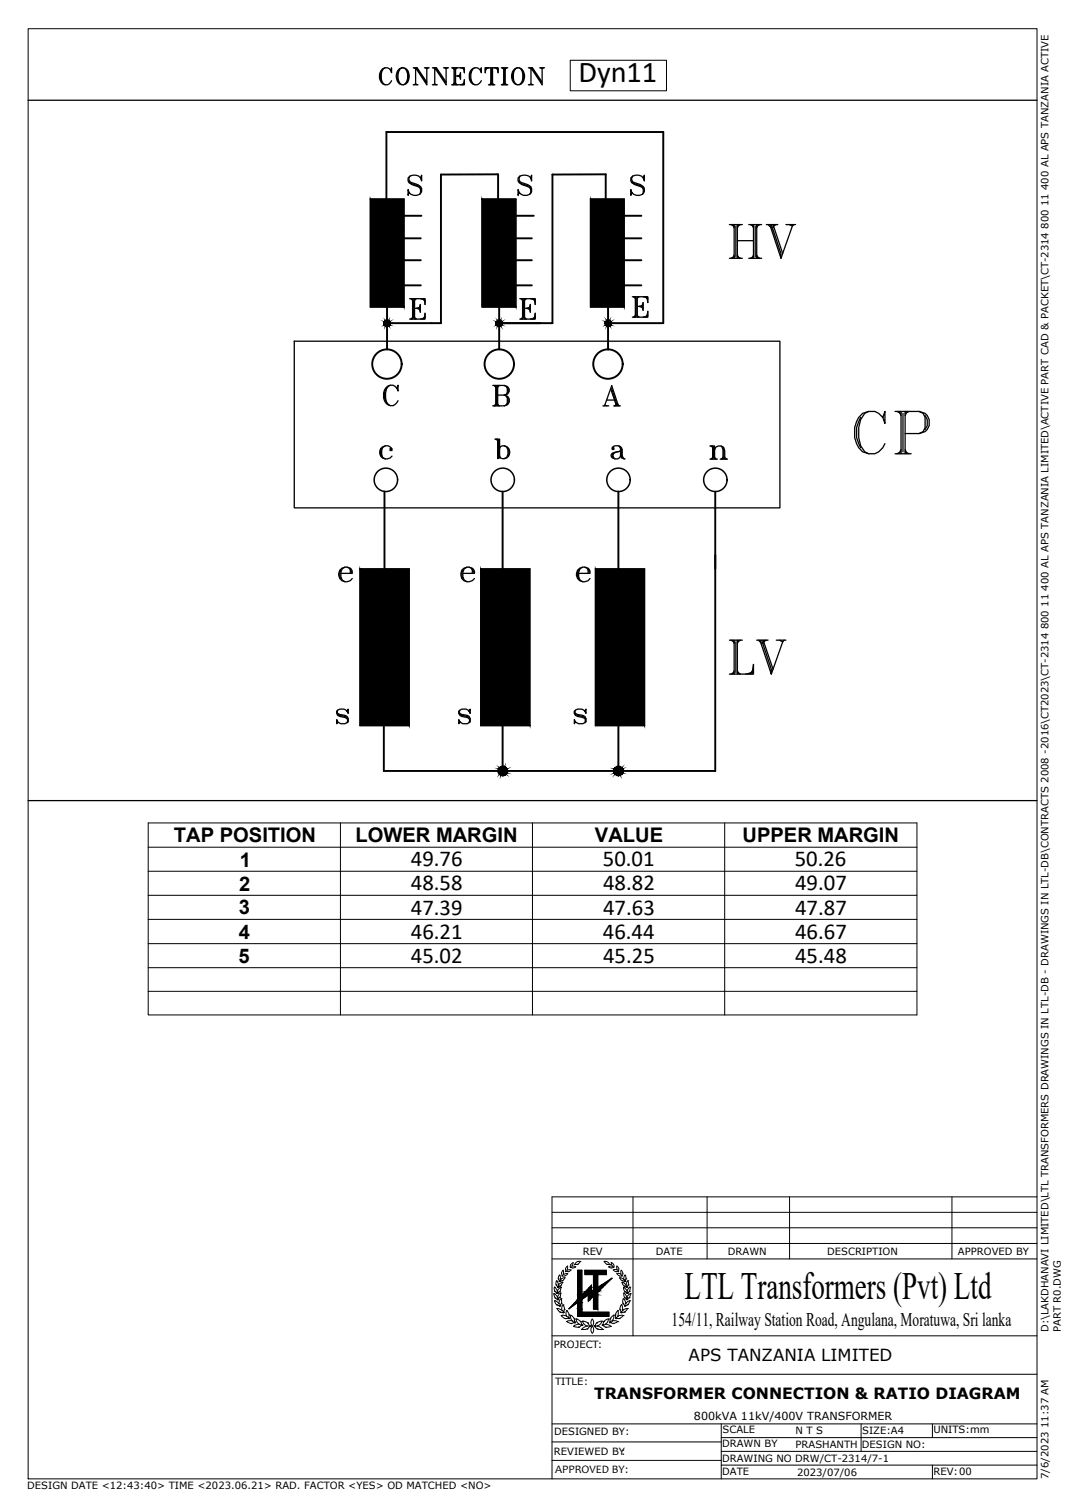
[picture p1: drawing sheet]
<svg xmlns="http://www.w3.org/2000/svg" width="210mm" height="297mm" viewBox="0 0 210 297" stroke-linecap="round" stroke-linejoin="round" font-family="sans-serif">
<!-- layer: Dim txt -->
<g fill="none" stroke="#000" stroke-width=".2">
<path d="M5.5 5.7h198.9v285.8h-198.9zM112.4 11.9h19v6h-19zM29.2 162.2h151.5v37.9h-151.5zM29.2 167h151.5M29.2 171.7h151.5M29.2 176.5h151.5M67.1 162.2v37.9M104.9 162.2v37.9M142.8 162.2v37.9M29.2 181.2h151.5M29.2 186h151.5M29.2 190.7h151.5"/>
<path d="M29.2 195.4h151.5M108.8 239h95.6M124.8 235.9v27.4M139.4 235.9v12.2M155.6 235.9v12.2M187.6 235.9v12.2M204.4 235.9h-95.6v55.6M108.8 248.1h95.6M108.8 245.1h95.6M108.8 242h95.6M113.8 250.4h.9v4.9l1.9-2v1.3l.4-.3v-3.1h-1.7v-.8h4.2v.8h-1.7v2.6l2.8-1.9-2.8 2.8v3.3h-.8v-2.5l-1 1v-1.3l-1.3 .9v2.5h5.3v.9h-6.2v-2.8l-1.7 1.3 1.7-1.8zM108.8 270.9h95.6"/>
<path d="M108.8 263.3h95.6M116.7 260a1.09 1.09 0 0 0 0 1.4 1.08 1.08 0 0 0 0 1.4M116.8 260a1.09 1.09 0 0 1 0 1.4 1.08 1.08 0 0 1 0 1.4M108.8 280.7h95.6M108.8 284.2h33.4M108.8 287.9h33.4M142.2 286.1h62.2M142.2 288.8h62.2M142.2 280.7v10.8M142.2 283.4h62.2M169.7 280.7v5.4M183.8 280.7v2.7"/>
<path d="M183.8 288.8v2.7"/>
</g>
<!-- layer: ABBKRAFT -->
<g fill="none" stroke="#000" stroke-width=".25">
<path d="M5.5 19.8h198.9M75.3 13.9a2.2 2.2 0 0 0 0 2.3M75.9 13.4a2.15 2.15 0 0 0 0 3.3M77 13.9l.2-.5v.9a1.12 1.12 0 0 0-1.1-1 1.12 1.12 0 0 0-1.1 .9 1.79 1.79 0 0 0 .9 2.5 1.13 1.13 0 0 0 1.3-.8M78.6 13.9a1.97 1.97 0 0 0 0 2.3M78.7 13.5a1.28 1.28 0 0 1 1.4 .1 1.28 1.28 0 0 1 .5 1.2 1.41 1.41 0 0 1-.3 1.5 1.41 1.41 0 0 1-1.6 .2 2.07 2.07 0 0 1 0-3zM79.2 13.4a1.97 1.97 0 0 0-.6 2.7l.3 .4 .3 .2M79.5 13.4a2.08 2.08 0 0 1 0 3.3M80.2 13.9a2.2 2.2 0 0 1 0 2.3M81.4 13.4h.8l1.9 2.8M81.4 16.7h1M81.6 16.7l.3-.2 .3 .2"/>
<path d="M81.6 13.4l.3 .1M82.1 13.4l1.8 2.8M83.7 13.4h.9M83.8 13.4l.3 .1 .4-.1M84.1 13.5v3.2l-2.2-3.3v3.1M85.2 13.4h.8l1.9 2.8M85.2 16.7h1M85.4 16.7l.3-.2 .3 .2M85.4 13.4l.3 .1M85.9 13.4l1.9 2.8M87.4 13.4h1M87.6 13.4l.3 .1 .3-.1"/>
<path d="M87.9 13.5v3.2l-2.2-3.3v3.1M89 13.4h2.5v.9l-.1-.9M89 16.7h2.5v-1l-.1 1M89.2 13.4l.3 .1M89.3 13.4l.2 .3M89.5 13.4v3.3M89.5 16.5l-.3 .2M89.5 16.4l-.2 .3M89.7 13.5v3M89.8 13.4v3.3M89.8 15h1M89.8 16.4l.2 .3"/>
<path d="M89.8 16.5l.3 .2M90 13.4l-.2 .3M90.1 13.4l-.3 .1M90.8 14.3v1.3l-.2-.6zM90.8 14.6l-.4 .4 .4 .3M90.8 14.8l-.7 .2 .7 .1M90.8 13.4l.7 .1M91.1 13.4l.4 .3M91.2 13.4l.3 .5M91.5 16.5l-.7 .2M91.5 16.4l-.4 .3M91.5 16.2l-.3 .5"/>
<path d="M93 13.9a1.97 1.97 0 0 0 0 2.3M93.6 13.4a1.97 1.97 0 0 0-.6 2.7l.3 .4 .3 .2M94.7 13.9l.2-.5v.9a1.2 1.2 0 0 0-1.4-.9 1.2 1.2 0 0 0-1 1.2 1.45 1.45 0 0 0 .3 1.6 1.45 1.45 0 0 0 1.6 .3l.5-.6M95.8 13.4l-.2 .9v-.9h2.6v.9l-.2-.9M96 13.4l-.4 .5M96.1 13.4l-.5 .3M96.3 16.7h1.2M96.4 13.4l-.8 .1M96.7 13.4v3.3M96.7 16.5l-.3 .2M96.7 16.4l-.1 .3M96.9 13.5v3"/>
<path d="M97.1 13.4v3.3M97.1 16.4l.1 .3M97.1 16.5l.3 .2M97.4 13.4l.8 .1M97.7 13.4l.5 .3M97.8 13.4l.4 .5M98.8 13.4h1.3M98.8 16.7h1.3M98.9 13.4l.4 .1M99.1 13.4l.2 .3M99.3 13.4v3.3M99.3 16.5l-.4 .2"/>
<path d="M99.3 16.4l-.2 .3M99.4 13.5v3M99.6 13.4v3.3M99.6 16.4l.1 .3M99.6 16.5l.3 .2M99.7 13.4l-.1 .3M99.9 13.4l-.3 .1M101.3 13.9a2.2 2.2 0 0 0 0 2.3M101.5 13.5a1.28 1.28 0 0 1 1.3 .1 1.28 1.28 0 0 1 .6 1.2 1.43 1.43 0 0 1-.4 1.5 1.43 1.43 0 0 1-1.5 .2 2.07 2.07 0 0 1 0-3zM101.9 13.4a2.15 2.15 0 0 0 0 3.3M102.3 13.4a2.15 2.15 0 0 1 0 3.3M102.9 13.9a2.2 2.2 0 0 1 0 2.3"/>
<path d="M104.1 13.4h.8l1.9 2.8M104.1 16.7h1M104.3 16.7l.3-.2 .3 .2M104.3 13.4l.3 .1M104.8 13.4l1.9 2.8M106.4 13.4h.9M106.5 13.4l.3 .1 .3-.1M106.8 13.5v3.2l-2.2-3.3v3.1M73 39.2h6.6v21.3h-6.6zM80.6 35.7l.2 .3 .4 .2 1.5 .6 .2 .4M80.8 34.7a.77 .77 0 0 0 .4 1.3l1.1 .4 .6 .4a1.13 1.13 0 0 1 0 1.3 1.13 1.13 0 0 1-1.3 .4l-.6-.2-.4-.4-.2-.5v1.1l.2-.6M82.9 35.1l.2-.6v1.2a1.51 1.51 0 0 0-1.1-1.2 1.51 1.51 0 0 0-1.6 .6v.6l.2 .3 .6 .4 1.1 .4a.98 .98 0 0 1 .4 1.5"/>
<path d="M95 39.2h6.7v21.3h-6.7zM102.3 35.7l.2 .3 .4 .2 1.5 .6 .2 .4M102.5 34.7a.81 .81 0 0 0 .4 1.3l1.1 .4 .6 .4a1.14 1.14 0 0 1 0 1.4 1.14 1.14 0 0 1-1.3 .3l-.6-.2-.4-.4-.2-.5v1.1l.2-.6M104.6 35.1l.2-.6v1.2a1.51 1.51 0 0 0-1.2-1.2 1.51 1.51 0 0 0-1.5 .6v.6l.2 .3 .6 .4 1.5 .6 .2 .4v.5l-.2 .4M116.4 39.2h6.6v21.3h-6.6zM124.5 35.7l.2 .3 .4 .2 1.5 .6 .2 .4M124.7 34.7a.77 .77 0 0 0 .4 1.3l1.1 .4 .6 .4a1.13 1.13 0 0 1 0 1.3 1.13 1.13 0 0 1-1.3 .4l-.6-.2-.4-.4-.2-.5v1.1l.2-.6M126.8 35.1l.2-.6v1.2a1.51 1.51 0 0 0-1.1-1.2 1.51 1.51 0 0 0-1.6 .6v.6l.2 .3 .6 .4 1.1 .4a.98 .98 0 0 1 .4 1.5M80.7 58.9h3.1v1.1l-.2-1.1M80.9 58.9l.4 .2M81.1 58.9l.2 .4M81.3 58.9v4"/>
<path d="M81.5 59.1v3.6M81.7 58.9v4M81.9 58.9l-.2 .4M82.1 58.9l-.4 .2M82.8 58.9l1 .2M83.2 58.9l.6 .4M83.4 58.9l.4 .6M102.4 58.9h3.1v1.1l-.2-1.1M102.6 58.9l.4 .2M102.8 58.9l.2 .4M103 58.9v4M103.2 59.1v3.6"/>
<path d="M103.4 58.9v4M103.6 58.9l-.2 .4M103.8 58.9l-.4 .2M104.5 58.9l1 .2M104.9 58.9l.6 .4M105.1 58.9l.4 .6M124.6 58.5h3.1v1.1l-.2-1.1M124.8 58.5l.4 .2M125 58.5l.2 .4M125.2 58.5v4M125.4 58.7v3.6M125.6 58.5v4"/>
<path d="M125.8 58.5l-.2 .4M126 58.5l-.4 .2M126.7 59.6v1.6l-.2-.8zM126.7 58.5l1 .2M127.1 58.5l.6 .4M127.3 58.5l.4 .6M143.8 44.3h2.5M143.8 50.9h2.5M144.1 44.3l.6 .3M144.4 44.3l.3 .6M144.7 44.3v6.6M144.7 50.6l-.6 .3"/>
<path d="M144.7 50.3l-.3 .6M145 44.6v6M145.3 44.3v6.6M145.3 47.4h3.2M145.3 50.3l.4 .6M145.3 50.6l.7 .3M145.7 44.3l-.4 .6M146 44.3l-.7 .3M147.6 44.3h2.5M147.6 50.9h2.5M147.9 44.3l.6 .3M148.2 44.3l.3 .6"/>
<path d="M148.5 44.3v6.6M148.5 50.6l-.6 .3M148.5 50.3l-.3 .6M148.8 44.6v6M149.1 44.3v6.6M149.1 50.3l.4 .6M149.1 50.6l.7 .3M149.5 44.3l-.4 .6M149.8 44.3l-.7 .3M151 44.3h2.3M151.4 44.3l.6 .6M151.7 44.3l2.2 6.6v-.9l-1.9-5.7"/>
<path d="M152.4 44.3l1.9 5.7M152.7 44.3l-.3 .6M153 44.3l-.6 .3M154.9 44.3h1.9M155.5 44.3l.7 .3 .3-.3M156.2 44.6l-2.3 6.3M58 67.3h95.7v32.8h-95.7zM76.2 76.5a2.57 2.57 0 0 0 0 2.9M76.9 75.9a2.1 2.1 0 0 0-.9 2.5l.2 .8 .3 .5 .4 .3M78.2 76.5l.2-.6v1.2a1.43 1.43 0 0 0-1.6-1.2 1.43 1.43 0 0 0-1.2 1.6 1.86 1.86 0 0 0 1.9 2.5l.4-.3 .5-.7M80.7 62.9h3.1v-1.1l-.2 1.1M81.3 62.7l-.4 .2"/>
<path d="M81.3 62.5l-.2 .4M81.7 60.8h1.1M81.7 62.5l.2 .4M81.7 62.7l.4 .2M82.8 60v1.5l-.2-.7zM82.8 60.4l-.3 .4 .3 .4M82.8 60.6l-.7 .2 .7 .2M83.8 62.7l-1 .2M83.8 62.5l-.6 .4M83.8 62.3l-.4 .6M97.1 76h2.3l.6 .2a.92 .92 0 0 1 0 1.5l-.6 .2M97.3 76l.4 .2"/>
<path d="M97.5 76l.2 .4M97.7 76v4M97.7 79.8l-.4 .2M97.7 79.6l-.2 .4M97.9 76.2v3.6M98.1 76v4M98.1 79.6l.2 .4M98.1 79.8l.4 .2M98.3 76l-.2 .4M98.5 76l-.4 .2M99.4 76l.4 .2 .2 .4v.7l-.2 .4-.4 .2h-1.3M99.4 77.9a1.07 1.07 0 0 1 1 1.3l-.4 .6-.6 .2h-2.3"/>
<path d="M99.4 77.9l.4 .2 .2 .4v.9l-.2 .4-.4 .2M100 76.4l.2 .3-.2 .8M100 78.3l.2 .3v.6l-.2 .4M102.4 62.9h3.1v-1.1l-.2 1.1M103 62.7l-.4 .2M103 62.5l-.2 .4M103.4 60.8h1.1M103.4 62.5l.2 .4M103.4 62.7l.4 .2M104.5 60v1.5l-.1-.7zM104.5 60.4l-.4 .4 .4 .4M104.5 60.6l-.7 .2 .7 .2"/>
<path d="M105.5 62.7l-1 .2M105.5 62.5l-.6 .4M105.5 62.3l-.4 .6M118.8 80h1.2M119 80l.2-.2 .4 .2M119.2 79.8l1.4-3.8 1.3 4M119.6 78.9h1.7M120.4 76.6l1.1 3.4M120.6 76.6l1.1 3.4M120.9 80h1.4M121.5 79.8l-.4 .2M121.5 79.6l-.2 .4"/>
<path d="M121.7 79.6l.3 .4M124.6 62.5h3.1v-1.1l-.2 1.1M125.2 62.3l-.4 .2M125.2 62.1l-.2 .4M125.6 60.4h1.1M125.6 62.1l.2 .4M125.6 62.3l.4 .2M126.7 60l-.3 .4 .3 .4M126.7 60.2l-.7 .2 .7 .2M127.7 62.3l-1 .2M127.7 62.1l-.6 .4M127.7 61.9l-.4 .6"/>
<path d="M75.2 88.4l-.2 .4v.7l.2 .4M75.9 87.9l-.3 .2a1.63 1.63 0 0 0 0 2.2l.3 .2M77 88.6v-.2h-.1v.4h.4v-.4a1.33 1.33 0 0 0-2-.2 1.33 1.33 0 0 0 0 2 1.33 1.33 0 0 0 2-.3M97.5 86.6h1v3.6M97.7 86.6l.4 .1M97.9 86.6l.2 .3M98.1 86.6v3.8l.2-.2h.3M98.3 86.7v3.4M98.5 88.4l.1-.4a1.25 1.25 0 0 1 1.9 1.1 1.25 1.25 0 0 1-1.9 1.1l-.1-.3M99.4 87.9l.3 .1a1.47 1.47 0 0 1-.3 2.4M100.1 88.4l.2 .4v.7l-.2 .4M120.8 88.4v-.1h.2v.3h-.4v-.3l.6-.4h.7l.4 .1 .3 .6v1.3l.4 .6"/>
<path d="M120.8 89.4l-.2 .3 .2 .5M121.9 87.9l.4 .5v1.5l.2 .3 .7 .3M122.1 89l-1.1 .4a.71 .71 0 0 0 .2 1.1M122.3 88.3l.2 .3v1.3l.1 .3M122.3 88.8l-1.7 .6-.2 .5a1.05 1.05 0 0 0 1.9 0M139.9 87.9h.9v2.6M139.9 90.5h1.5M140.1 87.9l.4 .2M140.3 87.9l.2 .4M140.5 87.9v2.6M140.5 90.3l-.4 .2M140.5 90.1l-.2 .4"/>
<path d="M140.6 88.1v2.2M140.8 88.6a1.05 1.05 0 0 1 1.9-.3l.1 .5v1.7M140.8 90.1l.2 .4M140.8 90.3l.4 .2M141.9 90.5h1.5M142.1 87.9l.4 .7v1.9M142.5 88.3l.2 .5v1.5M142.5 90.3l-.4 .2M142.5 90.1l-.2 .4M142.8 90.1l.2 .4M142.8 90.3l.4 .2M169.6 82.3a5.4 5.4 0 0 0 0 6"/>
<path d="M171.2 81.1l-.8 .4a6.3 6.3 0 0 0 0 7.6l.8 .3M174 82.3l.4-1.2v2.4a2.81 2.81 0 0 0-2.2-2.4 2.81 2.81 0 0 0-3 1.2 5.2 5.2 0 0 0 .8 6.8 2.9 2.9 0 0 0 4.4-1.7M176.4 81.1h4.7a2.18 2.18 0 0 1 2.1 2.2 2.18 2.18 0 0 1-2.1 2.2h-2.7M176.4 89.4h3.2M176.8 81.1l.8 .4M177.2 81.1l.4 .8M177.6 81.1v8.3M177.6 89.1l-.8 .3M177.6 88.6l-.4 .8M178 81.5v7.6M178.4 81.1v8.3M178.4 88.6l.4 .8"/>
<path d="M178.4 89.1l.8 .3M178.8 81.1l-.4 .8M179.2 81.1l-.8 .4M181.1 81.1l.8 .4 .4 .8v2l-.4 .8-.8 .4M182.3 81.9l.5 .8v1.2l-.5 .8M67.2 113h2.2v-.4a1.45 1.45 0 0 0-1.8-.7 1.45 1.45 0 0 0-.9 1.8 1.45 1.45 0 0 0 1.7 1l.6-.2 .4-.5M67.2 112.4l-.2 .4v.9l.2 .3M68 111.8l-.4 .2a1.69 1.69 0 0 0 .4 2.7M68.4 111.8l.4 .2 .2 .4v.6M69 112.2l.3 .6M71 112.1h9.6v30.9h-9.6zM91.2 113h2.3a1.36 1.36 0 0 0-1.6-1.2 1.36 1.36 0 0 0-1.1 1.6 1.47 1.47 0 0 0 1.2 1.2 1.47 1.47 0 0 0 1.5-.6"/>
<path d="M91.2 112.4l-.2 .4v.9l.2 .3M92.1 111.8l-.4 .2a1.66 1.66 0 0 0 .4 2.7M92.5 111.8l.4 .2 .2 .4v.6M93.1 112.2l.2 .6M94.7 112.1h9.7v30.9h-9.7zM114 113h2.3v-.4a1.45 1.45 0 0 0-1.8-.7 1.45 1.45 0 0 0-.9 1.8 1.45 1.45 0 0 0 1.7 1l.6-.2 .4-.5M114 112.4l-.2 .4v.9l.2 .3M114.9 111.8l-.4 .2a1.69 1.69 0 0 0 .4 2.7M115.3 111.8l.4 .2 .2 .4v.6M115.9 112.2l.2 .6M117.3 112.1h9.7v30.9h-9.7zM66.5 140l-.1 .6"/>
<path d="M90.6 140l-.2 .6M113.4 140l-.2 .6M143.8 132.9h4.7v-1.9l-.3 1.9M143.8 126.2h2.5M144.1 126.2l.6 .3M144.4 126.2l.3 .6M144.7 126.2v6.7M144.7 132.5l-.6 .4M144.7 132.2l-.3 .7M145 126.5v6M145.3 126.2v6.7M145.3 132.2l.4 .7"/>
<path d="M145.3 132.5l.7 .4M145.7 126.2l-.4 .6M146 126.2l-.7 .3M148.5 132.5l-1.6 .4M148.5 132.2l-.9 .7M148.5 131.9l-.6 1M149.1 126.2h2.3M149.5 126.2l.6 .6M149.8 126.2l2.2 6.7v-1l-1.9-5.7M150.4 126.2l2 5.7M150.7 126.2l-.3 .6M151 126.2l-.6 .3"/>
<path d="M153 126.2h1.9M153.6 126.2l.7 .3 .3-.3M154.3 126.5l-2.3 6.4M5.5 157.8h198.9M66.4 140.2l.1 .4 1.9 .6 .2 .4v.7a1.45 1.45 0 0 1-2.1 0l-.1-.5v.8l.1-.3M66.5 140.8l1.9 .6M68.4 140.2l.2-.4v.8l-.2-.4-.6-.4h-.8l-.6 .4v.4l.1 .4 .5 .2 1.4 .4 .2 .7M68.6 141.6l-.2 .8M90.4 140.2l.2 .4 .4 .2 1.1 .2 .4 .2 .2 .4v.7l-.6 .3h-.9l-.6-.3-.2-.5v.8l.2-.3M90.6 140.8l1.9 .6M92.5 140.2l.2-.4v.8l-.4-.6-.4-.2h-.9l-.6 .4v.4l.2 .4 .4 .2 1.5 .4 .2 .7M92.7 141.6l-.2 .8"/>
<path d="M113.2 140.2l.2 .4 .4 .2 1.5 .4 .2 .4v.7a1.45 1.45 0 0 1-2.1 0l-.2-.5v.8l.2-.3M113.4 140.8l1.9 .6M115.3 140.2l.2-.4v.8l-.2-.4-.6-.4h-.9l-.6 .4v.4l.2 .4 .4 .2 1.5 .4 .2 .7M115.5 141.6l-.2 .8"/>
</g>
<!-- layer: HVWD -->
<g fill="none" stroke="#000" stroke-width=".2">
<path d="M109.2 255h.1M109.2 255l.2 .8 .5 .3M109.3 253.7l.1 .8M109.3 253.7h.1M109.3 253.7l.3 .3 .2 .5 .3-.4 .4-.3-.2 .8M109.3 256.4h.1M109.3 256.4l.4 .8M109.3 256.4l.5 .2 .4 .4M109.3 254.5h.1M109.4 254.5l.4 .3M109.4 255.8h.1M109.6 253.3h.1"/>
<path d="M109.6 253.2l.3 .4M109.6 252.5h.1M109.7 252.5l-.1 .8M109.7 257.2h.1M109.7 257.2l.5 .1M109.7 252.4l.4 .9M109.7 254.8v.2l.2-.2M109.7 254.8h.1M109.7 255h.1M109.8 257.9h.1M109.8 257.9l.5 .1 .5 .3M109.8 257.9l.6 .7 .5 .1"/>
<path d="M109.8 254.5h.1M109.8 256.1l.2 .1-.1-.1M109.8 256.1h.1M109.9 255h.1M109.9 254.8h.1M109.9 255.8h.1M109.9 256.2h.1M109.9 253.6l.1 .2v-.2M109.9 253.6h.1M109.9 253.7h.1M109.9 256.1h.1M110 256.2h.1"/>
<path d="M110 253.8h.1M110 253.6h.1M110 252.1h.1M110 253.4h.1M110.1 252.1l.2 .3M110.2 257h.1M110.2 257v-.6l.4-.4 .1 .9-.4 .4M110.2 257.3h.1M110.2 252.6h.1M110.2 257.5h.1M110.2 252.5v.1l.2-.1M110.2 251.4h.1"/>
<path d="M110.2 252.5h.1M110.2 251.3l-.2 .8M110.3 254.6h.1M110.3 254.6l-.4 .2M110.3 251.3l.2 .9M110.3 257.3l.1 .1-.2-.1M110.3 257.3h.1M110.3 252.6h.1M110.3 255.7h.1M110.3 255.7l-.3 .3M110.4 258.6h.1M110.4 257.4h.1"/>
<path d="M110.4 252.5h.1M110.4 252.3h.1M110.4 254.9h.1M110.4 253.5h.1M110.4 254.8l-.1 .9M110.5 253.5l-.5 .1M110.5 254.9l-.4 .3-.2 .5-.3-.4-.4-.3M110.5 253.8h.1M110.6 256h.1M110.6 256.9h.1M110.6 259.3h.1M110.7 251l.3-.6v.8"/>
<path d="M110.7 251l.1 .4M110.8 252.4l-.4 .1M110.8 258.3h.1M110.8 251.4l-.1 .1h.2M110.8 252.5h.1M110.8 252.8h.1M110.8 252.8l-.4 .2-.4 .3M110.8 252.8l-.3 .7M110.9 258.7h.1M110.9 251.5h.4M110.9 257.2l-.2 .5 .1 .6M111 258.8h.1"/>
<path d="M111 257.2h.1M111 257.2l.2 .9M111 258.6l.1 .1h-.2M111 258.6h.1M111.1 258.7h.1M111.2 258.1h.1M111.3 258.1l-.3 .4M111.3 251.9h.1M111.3 251.9l-.6 .1-.3 .2M111.3 251.9l-.5 .6M111.4 259.9h.1M111.5 250.5l-.1 .1h.2"/>
<path d="M111.6 250.5l.4 .1M111.7 258.3l-.1 .6 .1 .6M111.7 258.3h.1M111.7 258.3l.5 .9M111.7 259.5h.1M111.7 250.3l.2-.7-.2 .1a.61 .61 0 0 0-.2 .8M111.8 259.5l-.6-.2h-.6l.5 .5 .5 .1 .3-.1M111.9 251.1l-.8 .1M111.9 251l-.6 .5M111.9 259.8h.1M112 259.7l.1 .1h-.2M112 259.7h.1"/>
<path d="M112.1 259.9h.1M112.1 259.2h.1M112.1 259.8h.1M112.2 259.1l-.2 .6M112.4 249.7l.1 .1M112.4 249.3v.4M112.5 259.2a1.29 1.29 0 0 0 .3 1.2M112.5 259.3h.1M112.5 259.3l.7 .7M112.6 250.3l-.9 .1M112.6 250.3l-.6 .4M112.9 248.9l-.2 .7 .8 .1"/>
<path d="M113 248.9l-.5 .4M113.2 260h.1M113.2 260v.5M113.2 249.2h.1M113.5 249.7l-.6 .2-.4-.1M113.5 260h.1M113.7 249.2h.1M113.8 249.2h-.5a.87 .87 0 0 1 1-.5l-.5 .5M114.3 248.7h.1M119.1 248.6l.6 .6M119.1 248.7h.1M119.1 248.6a.91 .91 0 0 1 1 .6"/>
<path d="M119.6 249.2h.1M119.7 249.2h.4M119.9 260l-.5 .1-.4 .4M119.9 260h.1M119.9 249.7l.7 .2 .3-.1v-.1M119.9 260a1.33 1.33 0 0 1-.6 1M120.1 249.2h.1M120.2 260h.1M120.5 248.8l.4 .5M120.5 248.9l.3 .7M120.7 249.6l-.7 .1M120.9 259.2h.1"/>
<path d="M121 259.2a1.29 1.29 0 0 1-.4 1.2M121 259.3l-.6 .4-.2 .4 .1 .4M121 249.3v.4M121.2 259.2h.1M121.3 259.8h.1M121.3 259.1l.1 .6M121.4 259.9h.1M121.4 259.7l-.1 .1 .1 .1 .1-.1M121.4 259.7h.1M121.5 259.8h.1M121.7 259.5h.1M121.8 258.3h.1"/>
<path d="M121.8 258.3l.1 .6-.2 .6 .6-.2h.5M121.8 258.3l-.5 .9M121.8 250.5l-.4 .1M121.9 250.1l.1 .5h-.2M122 250.1l-.4-.6 .1 .8h-.8l.6 .4M122 259.9h.1M122.1 251.9h.1M122.1 251.8l.5 .6M122.2 251.9l.6 .1 .2 .2M122.2 258.1h.1M122.2 258.1l.3 .4M122.3 258.7h.1"/>
<path d="M122.4 251.2l-.5-.2h-.3l.5 .5h.4M122.4 258.6l-.1 .1h.2M122.4 258.6h.1M122.4 258.8h.1M122.4 251.2v-.8l.4 .6-.2 .4M122.5 257.2l-.3 .9M122.5 257.2h.1M122.5 257.2l.2 .5v.6M122.5 258.7h.1M122.6 251.4v.2l-.1-.2M122.6 252.5h.1M122.6 252.8h.1"/>
<path d="M122.6 258.3h.1M122.7 252.4l.4 .1M122.8 256.9h.1M122.8 259.3l-.7 .6-.6-.1M122.8 259.3h.1M122.8 256v.9l.3 .4M122.9 256h.1M122.9 256l.3 .4 .1 .6M122.9 253.8h.1M122.9 253.8l.2 .7 .5 .3M122.9 253.8l.4 .3 .3 .4M122.9 254.9h.1"/>
<path d="M123 254.9l.3 .3 .2 .5M123 254.8l.1 .9 .4 .3M123 252.3h.1M123 253.5h.1M123 253.5l.4 .1M123.1 258.6l-.6 .1M123.1 252.5h.1M123.1 252.6h.1M123.1 255.7h.1M123.1 258.6h.1M123.1 257.4h.1M123.1 257.3v.2l.1-.2"/>
<path d="M123.1 257.3h.1M123.1 251.3l-.1 .9M123.1 252.5l.1 .1h-.1v-.1M123.1 251.4h.1M123.1 254.6h.1M123.1 257.5h.1M123.2 251.3l.2 .8M123.2 252.6h.1M123.2 257.3h.1M123.3 257h.1M123.3 257l.3-.4 .5-.2-.4 .8-.5 .1M123.4 252.1l-.2 .3"/>
<path d="M123.4 252.1h.1M123.4 253.4h.1M123.4 256.1h.1M123.4 253.6v.1l.1-.1M123.4 253.6h.1M123.4 253.7h.1M123.4 256v.1h.2M123.4 256h.1M123.5 254.8l.2 .2v-.2M123.5 254.8h.1M123.5 254.9h.1M123.5 255.7h.1"/>
<path d="M123.5 256.2h.1M123.5 253.7h.1M123.5 253.6h.1M123.6 254.5h.1M123.6 256.1h.1M123.7 255h.1M123.7 254.8h.1M123.7 257.9h.1M123.7 257.9l-.6 .7M123.7 257.9l-.6 .1-.4 .3M123.7 257.2h.1M123.7 252.5h.1"/>
<path d="M123.7 252.5l.1 .8M123.8 252.4l-.4 .9-.3-.4-.5-.1 .4 .7M123.8 253.3h.1M123.8 253.2l-.2 .4M124 255.8h.1M124 255.8l-.4 .2M124 254.5h.1M124.1 253.7h.1M124.1 256.4h.1M124.1 253.7l-.3 .3-.2 .5M124.2 253.7l-.1 .8-.4 .3M124.2 255l-.2 .8"/>
<path d="M124.2 255h.1M124.3 255l-.5 .3-.2 .4M111.7 260.5h.1M111.7 260.5l.9 .3M112.6 260.9h.1M112.8 260.4h.1M112.9 260.4l-.6-.1-.6 .2M113 261.4h.1M113.1 261.4l.5 .2h.5M113.1 260.7h.1M113.1 260.6l-.5 .2M113.2 260.5l.1 .1-.1 .2-.1-.1"/>
<path d="M113.2 260.5h.1M113.2 260.8h.1M113.3 260.6h.1M114 261.6h.1M114.2 261.1h.1M114.2 261l-.6 .1-.6 .3M114.4 260.5l-.4-.4-.5-.1a1.31 1.31 0 0 0 .7 1M114.4 260.5h.1M114.4 260.5l.2 .6M114.5 261.3h.1M114.5 261.2l-.4 .4M114.6 261.1h.1l-.2 .2"/>
<path d="M114.6 261.1h.1M114.6 262h.1M114.7 261.3h.1M114.7 261.1h.1M114.8 260.4a1.42 1.42 0 0 0 .9 1M114.8 260.4h.1M114.8 260.4l.6 .1 .4 .3M115.7 261.4h.1M115.7 261.9h.1M115.7 261.9l-.5 .2-.6-.1M115.8 261.4l-.7 .2-.4 .4M115.8 260.8h.1"/>
<path d="M115.8 260.8l.3 .5M116.1 261.3h.2v.2h-.2M116.1 261.5h.1M116.1 261.5l-.4 .5M116.3 261.5h.1M116.3 261.3h.1M117.1 261.3h.1M117.1 261.5h.1M117.3 261.5l.4 .5M117.3 261.3h-.2v.2h.2M117.3 261.3h.1M117.3 261.5h.1"/>
<path d="M117.6 260.8h.1M117.6 260.8l.5-.3 .5-.1a1.42 1.42 0 0 1-.9 1M117.6 260.7l-.3 .6M117.7 261.9h.1M117.7 261.4h.1M117.7 261.4l.6 .2 .5 .4M117.8 261.9l.5 .2 .5-.1M118.6 260.4h.1M118.7 261.1h.1M118.7 261.3h.1M118.8 262h.1M118.8 261.1l-.1 .2h.2"/>
<path d="M118.8 261.1h.1M118.9 261.3h.1M119 260.5h.1M119 260.5l-.1 .6M119.2 261.1h.1M119.2 261l.6 .1 .6 .3-.8 .2-.4-.1-.3-.3M119.3 261.6h.1M120.1 260.6h.1M120.1 260.7h.1M120.2 260.5l-.1 .2h.2M120.2 260.5h.1M120.3 260.7h.1"/>
<path d="M120.4 261.4h.1M120.6 260.4h.1M120.6 260.4l.6-.1 .6 .2-.7 .3h-.4l-.4-.2M120.8 260.9h.1M121.8 260.5h.1"/>
</g>
<!-- layer: Dim txt -->
<g fill="#000" stroke="#000" stroke-width=".2">
<path d="M113.3 256.7h.5l-1.7 1.3zM113.8 250.4h.9zM116 255.5h1l-.7 .7zM116.6 253.3v.5h-.4zM118.5 253.3l2.1-1.4-1.4 1.4z"/>
<path d="M113.8 250.4l.9 4.9v-4.9zM113.8 250.4l.9 4.9h-.9z"/>
<path d="M113.8 256.1l.9 .1zM113.8 256.1l.9 .1z"/>
<path d="M113.8 256.2l.9 .5v-.5zM113.8 256.2l.9 .5h-1.4z"/>
<path d="M113.8 256.7l.9 1.3v-1.3zM113.8 256.7l.9 1.3h-.9z"/>
<path d="M113.8 258l.9 .6v-.6zM113.8 258l.9 .6h-.9z"/>
<path d="M113.8 255.3l.9 .8 1.2-.8zM113.8 255.3l.9 .8h-.9z"/>
<path d="M114.8 255.2h1.2zM114.8 255.2l1.1 .1h-1.2z"/>
<path d="M116 255.5v.7h.3zM116 256.2h.3l-.3 .3z"/>
<path d="M116.2 253.8l.4 .8v-.8zM116.2 253.8l.4 .8h-1.2z"/>
<path d="M117 251.2l.8 2.6v-2.6zM117 251.2l.8 2.6h-.8z"/>
<path d="M115.3 254.7l2.5 .5v-.5zM115.3 254.7l2.5 .5h-3z"/>
<path d="M116 255.2l1.8 .3v-.3zM116 255.2l1.8 .3h-1.8z"/>
<path d="M117 255.5l.8 2.5v-2.5zM117 255.5l.8 2.5h-.8z"/>
<path d="M115.4 254.6h2.5zM115.3 254.7h2.5z"/>
<path d="M117 254.3l.9 .3 .3-.3zM116.6 254.6l.4-.3 .9 .3z"/>
<path d="M117 253.8l1.2 .5 .5-.5zM117 253.8l1.2 .5h-1.2z"/>
<path d="M118.5 253.3l.2 .5 .5-.5zM117.8 253.8l.7-.5 .2 .5z"/>
<path d="M115.3 250.4l4.2 .8v-.8zM115.3 250.4l4.2 .8h-4.2z"/>
<path d="M113.8 258.6l6.2 .9v-.9zM113.8 258.6l6.2 .9h-6.2z"/>
</g>
<!-- layer: ABBKRAFT -->
<g fill="none" stroke="#000" stroke-width=".38">
<path d="M76.2 39.2v-13.2h54.5v37.7h-10.9M98.2 39.2v-4.8h-11.3v29.3h-10.6M119.4 39.2v-4.8h-10.5v29.3h-11.1M79.5 56.2h3.4M79.5 51.3h3.4M79.5 47h3.4M79.7 42.5h3.4M101.4 56.2h3.4M101.4 51.3h3.4M101.4 47h3.4M101.8 42.5h3.4M123 56.2h3.4"/>
<path d="M123 51.3h3.4M123 47h3.4M123 42.5h3.4M76.3 60.5v8.4M98.4 60.5v8.4M119.8 60.5v8.4M75.8 96.9v15.2M99.1 96.9v15.2M121.9 96.9v15.2M141 96.9v55.1h-65.4v-9M99.1 143v9M121.9 143v9"/>
<circle cx="76.3" cy="71.8" r="2.9"/>
<circle cx="98.4" cy="71.8" r="2.9"/>
<circle cx="119.8" cy="71.8" r="2.9"/>
</g>
<g fill="#000" stroke="#000" stroke-width=".2">
<path d="M73 39.2l6.6 21.3v-21.3zM73 39.2l6.6 21.3h-6.6z"/>
<path d="M95 39.2l6.7 21.3v-21.3zM95 39.2l6.7 21.3h-6.7z"/>
<path d="M116.4 39.2l6.6 21.3v-21.3zM116.4 39.2l6.6 21.3h-6.6z"/>
<path d="M76.5 63.8l.5-.1-.1 .3zM76.5 63.7v.1l.5-.1zM76.5 63.7l.4-.3 .1 .3zM76.5 63.6l.4-.2zM76.6 63.1l.3 .3-.4 .2zM76.6 63.1l-.2 .4 .1 .1zM76.3 63.1h.3l-.2 .4zM76.3 63.1v.4h.1zM75.9 63.1h.4v.4zM75.9 63.1l.3 .4h.1zM75.9 63.1l.3 .4-.5-.1zM75.7 63.4l.4 .2 .1-.1zM75.7 63.4l.4 .2-.5 .1zM75.6 63.7l.5-.1zM75.6 63.7h.4l-.3 .3zM76 63.7l-.3 .3 .4-.2zM75.7 64l.4-.2-.2 .5zM76.1 63.8l-.2 .5 .3-.4zM76.2 63.9l.1 .5-.4-.1zM76.2 63.9l.1 .5v-.4zM76.3 64l.3 .3-.3 .1zM76.3 64l.3 .3-.2-.4zM76.4 63.9l.5 .1-.3 .3zM76.5 63.8l-.1 .1 .5 .1z"/>
<path d="M98.6 63.8l.4-.1-.1 .3zM98.6 63.7v.1l.4-.1zM98.6 63.7l.3-.3 .1 .3zM98.6 63.6l.3-.2zM98.7 63.1l.2 .3-.3 .2zM98.7 63.1l-.2 .4 .1 .1zM98.4 63.1h.3l-.2 .4zM98.4 63.1l.1 .4zM98 63.1h.4v.4zM98 63.1l.3 .4h.1zM98 63.1l.3 .4-.5-.1zM97.8 63.4l.4 .2 .1-.1zM97.8 63.4l.4 .2-.5 .1zM97.7 63.7l.5-.1zM97.7 63.7h.4l-.3 .3zM98.1 63.7l-.3 .3 .4-.2zM97.8 64l.4-.2-.2 .5zM98.2 63.8l-.2 .5 .3-.4zM98.3 63.9l.1 .5-.4-.1zM98.3 63.9l.1 .5v-.4zM98.4 64l.3 .3-.3 .1zM98.4 64l.3 .3zM98.5 63.9l.4 .1-.2 .3zM98.5 63.9l.4 .1-.3-.2z"/>
<path d="M120.1 63.8l.4-.1-.1 .3zM120.1 63.7v.1l.4-.1zM120.1 63.7l.3-.3 .1 .3zM120.1 63.6l.3-.2zM120.2 63.1l.2 .3-.3 .2zM120.2 63.1l-.2 .4 .1 .1zM119.8 63.1h.4l-.2 .4zM119.8 63.1v.4h.2zM119.5 63.1h.3v.4zM119.5 63.1l.3 .4zM119.5 63.1l.3 .4-.5-.1zM119.3 63.4l.4 .2 .1-.1zM119.3 63.4l.4 .2-.5 .1zM119.2 63.7l.5-.1zM119.2 63.7h.4l-.3 .3zM119.6 63.7l-.3 .3 .4-.2zM119.3 64l.4-.2-.2 .5zM119.7 63.8l-.2 .5 .3-.4zM119.8 63.9v.5l-.3-.1zM119.8 63.9v.5zM119.8 64l.4 .3-.4 .1zM119.8 64l.4 .3-.2-.4zM120 63.9l.4 .1-.2 .3zM120.1 63.8l-.1 .1 .4 .1z"/>
<path d="M71 112.1l9.6 30.9v-30.9zM71 112.1l9.6 30.9h-9.6z"/>
<path d="M117.3 112.1l9.7 30.9v-30.9zM117.3 112.1l9.7 30.9h-9.7z"/>
<path d="M94.7 112.1v30.9h9.7zM94.7 112.1h9.7v30.9z"/>
<path d="M99.4 152.1l.7-.1-.1 .3zM99.4 152v.1l.7-.1zM99.4 152l.6-.4 .1 .4zM99.4 151.8v.2l.6-.4zM99.8 151.3l.2 .3-.6 .2zM99.8 151.3l-.4 .4v.1zM99.5 151.1l.3 .2-.4 .4zM99.5 151.1l-.3 .5 .2 .1zM99.1 151l.4 .1-.3 .5zM99.1 151v.6h.1zM98.7 151.1l.4-.1v.6zM98.7 151.1l.3 .5h.1zM98.4 151.3l.3-.2 .3 .5zM98.4 151.3l.4 .4 .2-.1zM98.4 151.3l.4 .4-.6-.1zM98.2 151.6l.6 .2v-.1zM98.2 151.6l.6 .2-.7 .2zM98.1 152h.7v-.2zM98.1 152h.7l-.6 .3zM98.2 152.3l.6-.2v-.1zM98.2 152.3l.6-.2-.4 .5zM98.8 152.1l-.4 .5 .4-.4zM98.8 152.2l-.1 .7-.3-.3zM98.8 152.2l-.1 .7 .3-.6zM99 152.3l.1 .6h-.4zM99 152.3l.1 .6v-.6zM99.1 152.3l.4 .6h-.4zM99.1 152.3l.4 .6-.3-.6zM99.2 152.3l.6 .3-.3 .3zM99.2 152.3l.6 .3-.4-.4zM99.4 152.2l.6 .1-.2 .3zM99.4 152.1v.1l.6 .1z"/>
<path d="M122.2 152.1l.7-.1-.1 .3zM122.3 152l-.1 .1 .7-.1zM122.3 152l.5-.4 .1 .4zM122.2 151.8l.1 .2 .5-.4zM122.6 151.3l.2 .3-.6 .2zM122.1 151.7l.1 .1 .4-.5zM122.3 151.1l.3 .2-.5 .4zM122.3 151.1l-.3 .5 .1 .1zM121.9 151l.4 .1-.3 .5zM121.9 151v.6h.1zM121.5 151.1l.4-.1v.6zM121.5 151.1l.3 .5h.1zM121.2 151.3l.3-.2 .3 .5zM121.2 151.3l.5 .4 .1-.1zM121.2 151.3l.5 .4-.7-.1zM121 151.6l.6 .2 .1-.1zM121 151.6l.6 .2-.7 .2zM120.9 152h.6l.1-.2zM120.9 152h.6l-.5 .3zM121 152.3l.6-.2-.1-.1zM121 152.3l.6-.2-.4 .5zM121.6 152.1l-.4 .5 .5-.4zM121.2 152.6l.5-.4-.2 .7zM121.7 152.2l-.2 .7 .3-.6zM121.8 152.3l.1 .6h-.4zM121.8 152.3l.1 .6v-.6zM121.9 152.3l.4 .6h-.4zM121.9 152.3l.4 .6-.3-.6zM122 152.3l.6 .3-.3 .3zM122 152.3l.6 .3-.5-.4zM122.1 152.2l.7 .1-.2 .3zM122.2 152.1l-.1 .1 .7 .1z"/>
</g>
<g fill="none" stroke="#000" stroke-width=".3">
<circle cx="76.1" cy="94.6" r="2.31"/>
<circle cx="99.1" cy="94.6" r="2.31"/>
<circle cx="121.9" cy="94.6" r="2.31"/>
<circle cx="141" cy="94.6" r="2.31"/>
</g>
<text font-size="7.6" x="134.9" y="256.1">LTL Transformers (Pvt) Ltd</text>
<text font-size="6" x="114" y="16.2">Dyn11</text>
<g font-size="4.5">
<text x="81" y="170.8">49.76</text>
<text x="118.8" y="170.8">50.01</text>
<text x="156.6" y="170.8">50.26</text>
<text x="81" y="175.5">48.58</text>
<text x="118.9" y="175.5">48.82</text>
<text x="156.7" y="175.5">49.07</text>
<text x="81" y="180.3">47.39</text>
<text x="81" y="185">46.21</text>
<text x="118.8" y="185">46.44</text>
<text x="118.9" y="180.3">47.63</text>
<text x="156.7" y="180.3">47.87</text>
<text x="156.7" y="185">46.67</text>
<text x="81" y="189.8">45.02</text>
<text x="118.9" y="189.8">45.25</text>
<text x="156.7" y="189.8">45.48</text>
</g>
<g font-size="4">
<text x="34.3" y="166">TAP POSITION</text>
<text x="70.1" y="166">LOWER MARGIN</text>
<text x="117.3" y="166">VALUE</text>
<text x="146.3" y="166">UPPER MARGIN</text>
<text x="47.2" y="170.8">1</text>
<text x="47.1" y="175.5">2</text>
<text x="47.1" y="180.2">3</text>
<text x="47.1" y="185">4</text>
<text x="47" y="189.8">5</text>
</g>
<text font-size="3.8" x="132.4" y="261.3">154/11, Railway Station Road, Angulana, Moratuwa, Sri lanka</text>
<text font-size="3.3" x="135.7" y="268.3">APS TANZANIA LIMITED</text>
<text font-size="3.1" x="117.1" y="275.7">TRANSFORMER CONNECTION &amp; RATIO DIAGRAM</text>
<text font-size="2.3" x="109.4" y="290.3">APPROVED BY</text>
<text font-size="2.2" x="136.8" y="279.9">800kVA 11kV/400V TRANSFORMER</text>
<g font-size="2">
<text x="114.9" y="247.3">REV</text>
<text x="129.2" y="247.3">DATE</text>
<text x="143.5" y="247.3">DRAWN</text>
<text x="163" y="247.4">DESCRIPTION</text>
<text x="188.8" y="247.4">APPROVED BY</text>
<text x="206.7" y="262.6" transform="rotate(-90 206.7 262.6)">D:\LAKDHANAVI LIMITED\LTL TRANSFORMERS DRAWINGS IN LTL-DB - DRAWINGS IN LTL-DB\CONTRACTS 2008 -2016\CT2023\CT-2314 800 11 400 AL APS TANZANIA LIMITED\ACTIVE PART CAD &amp; PACKET\CT-2314 800 11 400 AL APS TANZANIA ACTIVE</text>
<text x="209.1" y="262.6" transform="rotate(-90 209.1 262.6)">PART R0.DWG</text>
<text x="109.2" y="265.7">PROJECT:</text>
<text x="109.4" y="273">TITLE:</text>
<text x="109.2" y="286.8">REVIEWED BY:</text>
<text x="109.2" y="282.9">DESIGNED BY:</text>
<text x="142.3" y="285.3">DRAWN BY</text>
<text x="142.4" y="282.4">SCALE</text>
<text x="156.8" y="282.7">N T S</text>
<text x="156.8" y="285.5">PRASHANTH</text>
<text x="169.9" y="285.4">DESIGN NO:</text>
<text x="169.9" y="282.6">SIZE:A4</text>
<text x="184" y="282.4">UNITS:mm</text>
<text x="5.4" y="293.5">DESIGN DATE &lt;12:43:40&gt; TIME &lt;2023.06.21&gt; RAD. FACTOR &lt;YES&gt; OD MATCHED &lt;NO&gt;</text>
<text x="123.1" y="290.3">:</text>
<text x="142.3" y="288.1">DRAWING NO DRW/CT-2314/7-1</text>
<text x="142.3" y="290.7">DATE</text>
<text x="157.1" y="290.9">2023/07/06</text>
<text x="184" y="290.8">REV:00</text>
<text x="206.7" y="291.5" transform="rotate(-90 206.7 291.5)">7/6/2023 11:37 AM</text>
</g>
</svg>
